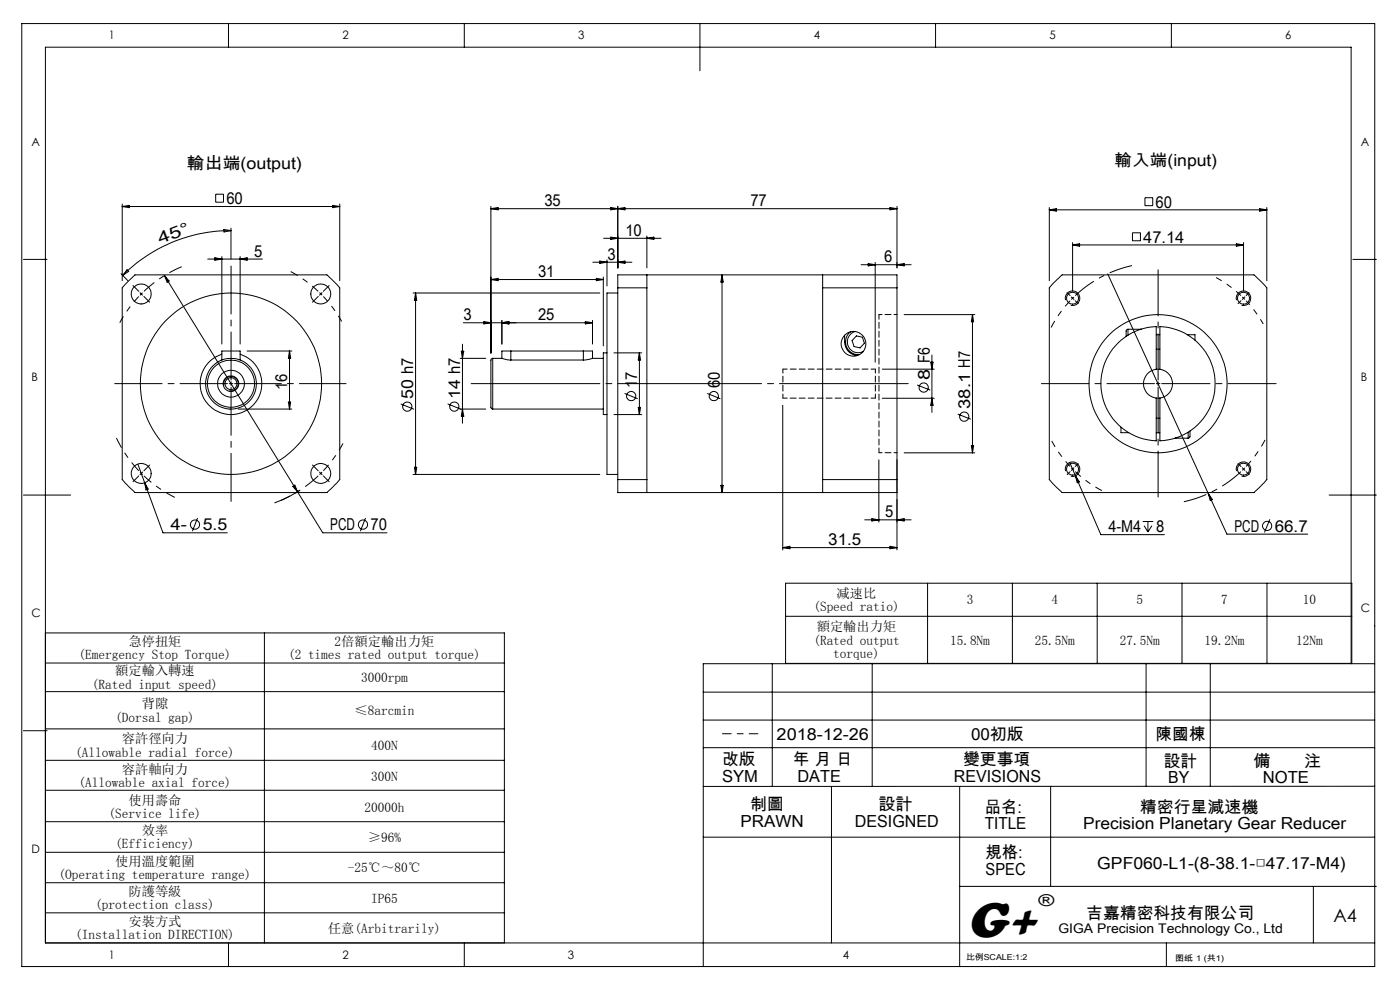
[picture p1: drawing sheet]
<svg xmlns="http://www.w3.org/2000/svg" width="297mm" height="210mm" viewBox="0 0 297 210" stroke-linecap="round" stroke-linejoin="round" font-family="sans-serif">
<g fill="none" stroke="#000" stroke-width=".21">
<path d="M4.6 5h287v200h-287zM48.5 5v5M98.5 5v5M148.5 5v10M198.5 5v5M248.5 5v5M5 55h5M25.7 58.1l1.4 1.4M25.9 43.3v16.2M25.9 43.8h46.2M25.9 43.8l1.5-.2v.5zM27 57.2l.3 .4-1.3 .8z"/>
<path d="M27.6 59.3l1-1h40.8l2 2 .7 .8v40.6l-1.7 1.8-1 1h-40.8l-2-2-.7-.8v-40.6zM34.9 58.4l28.2 45.9M34.9 58.4l1 1.2-.4 .3zM44.1 55h11.6M45.6 54.7l1.5 .3-1.5 .2zM45.8 41.2h1.6v1.7h-1.6zM47.1 54.4v18.6M47.5 48.7l1.5 .2-1.5 .3zM49 48.9a32.2 32.2 0 0 0-23 9.5M49 48.4v6.6M50.9 54.4v18.6M50.9 55l1.5-.3v.5z"/>
<path d="M70.6 43.6l1.5 .2-1.5 .3zM72.1 43.3v16.2M104.1 44.3h86.2M104.1 43.8v31.1M104.1 44.3l1.6-.3v.5zM104.1 59.3l1.6-.3v.5zM104.1 59.3h23.9M125.8 55.6h8.3M126.5 59l1.5 .3-1.5 .2zM127.2 55.4l1.6 .2-1.6 .3zM128 58.8v14.6M128.1 50.5h12.1"/>
<path d="M128.8 55.1v5.6M129.6 44l1.5 .3-1.5 .2zM129.6 50.3l1.5 .2-1.5 .3zM131.1 43.8v13M131.1 44.3l1.5-.3v.5zM131.1 55.6l1.5-.2v.5zM137.2 58.3v2.8M137.2 50.1v6.7M137.2 50.5l1.5-.2v.5zM153.2 58.3v46.2M153.2 58.3l.2 1.5h-.5zM174.5 58.3v2.8"/>
<path d="M182.7 56.2h10.6M184.2 55.9l1.5 .3-1.5 .2zM185.7 55.7v21.1M188.8 44l1.5 .3-1.5 .2zM190.3 56.2l1.5-.3v.5zM190.3 43.8v13M222.6 44v15.5M222.6 44.5h46.1M222.6 44.5l1.5-.2v.5zM223.6 60l1.7-1.7h40.7l1.1 1 1.6 1.8v40.6l-.6 .8-2.1 2h-40.7l-1-1-1.7-1.8v-40.6zM227.5 51.5v10.3M227.5 52h36.3"/>
<path d="M227.5 52l1.5-.3v.5zM235 58.1l21.3 46.6M240.2 49.4h1.7v1.7h-1.7zM242.9 41.9h1.6v1.7h-1.6zM262.3 51.7l1.5 .3-1.5 .2zM263.8 51.5v10.3M267.2 44.3l1.5 .2-1.5 .3zM268.7 44v15.5M287 55h5M29.7 62.1l.3 .3M30 62.4l-.3 .2M30 62.4l.2 .2"/>
<path d="M30.2 62.1l-.2 .3M47.1 76.4v-1.9h3.8v1.9M47.1 75.1a6.6 6.6 0 0 0-3.4 10.1 6.6 6.6 0 0 0 10.6 0 6.6 6.6 0 0 0-3.4-10.1M52.4 74.5h9.5M61.4 74.5v12.3M61.4 74.5l.3 1.5h-.5zM87.6 62.2h39.6M88.2 62.2v38.4M88.2 62.2l.2 1.5h-.5zM97.6 76h5.4M97.9 74.5h.5l-.3 1.5zM98.1 73v16.8"/>
<path d="M98.3 68.5h27.4M102.7 68.2l1.4 .3-1.4 .2zM104.5 76l-.4 .3v10.2l.4 .3M104.5 76v10.8M104.5 76h2M106.5 76l1.9 .4M106.5 68.5l1.5-.3v.5zM106.5 68v5M108.4 74.5h-1.9v1.5M108.4 74.5h15.4M108.4 76.4h15.4M108.4 74.5v1.9"/>
<path d="M123.8 74.5h1.9v1.5h2.3M123.8 74.5v1.9M124.2 68.2l1.5 .3-1.5 .2zM125.7 76l-1.9 .4M125.7 68v5M128.8 74.9h-.8v13h.8M130.2 74.9h5.9M131.1 61.1v-2.8h59.2v2.8M131.1 62.2h-2.3v38.4h2.3M131.1 61.1v40.6M131.1 61.1h6.1M135.6 74.9v13"/>
<path d="M135.6 74.9l.3 1.5h-.5zM137.2 61.1v40.6M174.5 61.1h15.8M174.5 61.1v40.6M179.2 71.1a3.8 3.8 0 0 0 1.5 4l1.2 .3M180.4 70.4a2.69 2.69 0 0 0-.8 3.1 2.69 2.69 0 0 0 2.8 1.7M181.4 70.3a2.31 2.31 0 0 0-1.5 3.1 2.31 2.31 0 0 0 3.2 1.2M181.7 71.3l1.3 .2 .4 1.3-.9 1-1.3-.3-.4-1.3zM187.2 78.3h11M190.3 61.1v55.6M191.8 66.7h15M197.4 76.8h.5l-.2 1.5z"/>
<path d="M197.7 75.3v12.2M206.3 66.7v29.4M206.3 66.7l.3 1.6h-.5zM226.1 63.7a1.54 1.54 0 0 1 1.3-2 1.54 1.54 0 0 1 1.7 1.7 1.54 1.54 0 0 1-1.9 1.4M227.3 63l.2 .2M227.5 63.2l-.2 .3M227.5 63.2l.3 .3M227.8 63l-.3 .2M239.3 69.8l-.4 .4v1.2M239.3 69.8v1.3M239.3 69.8h2.7M242 69.8h.1"/>
<path d="M245.3 78.3a3.1 3.1 0 0 0-2.7 3.1 3.1 3.1 0 0 0 2.7 3M245.3 78.3v-9a12.1 12.1 0 0 0-11.8 12.1 12.1 12.1 0 0 0 11.8 12.1v-9.1M245.3 78.3h.8M245.3 71h.8M245.3 74.1h.8M246.1 78.3a3.1 3.1 0 0 1 2.6 3.1 3.1 3.1 0 0 1-2.6 3M246.1 78.3v-9a12.1 12.1 0 0 1 11.7 12.1 12.1 12.1 0 0 1-11.7 12.1v-9.1M251.9 71h1.6v1.2M262.3 63.7a1.54 1.54 0 0 1 1.4-2 1.54 1.54 0 0 1 1.7 1.7 1.54 1.54 0 0 1-2 1.4M29.2 98.5l5.4 14.5h13.6M47.5 81.8a1.54 1.54 0 0 1 1.4-1.9 1.54 1.54 0 0 1 1.6 1.6 1.54 1.54 0 0 1-1.9 1.4M48.7 86.8h.3"/>
<path d="M50.5 86.8h11.4M61.2 85.3h.5l-.3 1.5zM85 85.7l2.8 1.1M87.9 99.1h.5l-.2 1.5zM95 85.7l2.8 1.1M97.6 86.8h5.4M98.1 86.8l.3 1.5h-.5zM104.5 86.8h23.5M130.2 87.9h5.9M132.5 83.5l2.8 1.1M135.4 86.4h.5l-.3 1.5zM150 83.5l2.8 1.1"/>
<path d="M166.1 86v30.7M186.4 97.5v13.3M187.2 84.5h11M191.8 96.1h15M194.6 81.7l2.7 1.1M197.7 84.5l.2 1.5h-.5zM203.2 87.8l2.8 1.1M206.1 94.5h.5l-.3 1.6zM226.1 99.9a1.53 1.53 0 0 1 1.3-1.9 1.53 1.53 0 0 1 1.7 1.6 1.53 1.53 0 0 1-1.9 1.4M226.9 98.1l1.2 2.8M237.8 90.6v1.2h1.7M245.3 84.4h.8"/>
<path d="M245.3 88.7h.8M245.3 91.8h.8M249.3 92.9h2.8M252.1 91.7v1.2M252.4 91.4v1.3l-.3 .2M262.3 99.9a1.53 1.53 0 0 1 1.4-1.9 1.53 1.53 0 0 1 1.6 1.7 1.53 1.53 0 0 1-1.9 1.3M5 105h10M30.7 102.4l.7 1.3-.4 .2zM41.9 109.9l-1.1 2.8M62.1 103.2l.4-.3 .6 1.4zM63.1 104.3l5.4 8.7h13.6M63.5 104.1l-3.9 2"/>
<path d="M77.5 109.9l-1.1 2.8M87.6 100.6h39.6M131.1 101.7v2.8h59.2v-2.8h-15.8M131.1 101.7h6.1M137.2 101.7v2.8M152.9 103h.5l-.2 1.5zM166.1 116.2h24.2M166.1 116.2l1.5-.3v.5zM174.5 101.7v2.8M183.4 110.3h9.9M185 110l1.4 .3-1.4 .2zM188.8 115.9l1.5 .3-1.5 .2z"/>
<path d="M190.3 110.3l1.5-.3v.5zM228.1 100.9l5.4 12.5h13.5M228.1 100.9l.9 1.3-.5 .2zM242.4 110.6h2.3M242.7 111.5l.8 1.3M243.5 110.6v2.2M244.4 111.5l-.9 1.3M256.3 104.7l4 8.6h17.1M256.3 104.7l.9 1.3-.4 .2zM269.4 110.2l-1.1 2.8M282 105h10M9.6 134.3h97.4v65.7"/>
<path d="M56.1 134.3v65.7M166.7 123.7h120.1v17h-120.1zM166.7 130.7h120.1M196.8 123.7v17M214.8 123.7v17M232.8 123.7v17M250.8 123.7v17M268.8 123.7v17M5 155h5M9.6 140.6h97.4M9.6 146.7h97.4M9.6 154.6h97.4"/>
<path d="M149.2 152.7h142.4M149.2 146.8h142.4M149.2 158.6h142.4M163.8 140.8v26M185 140.8v26M243.1 140.8v26M256.8 140.8v26M286.6 140.8v-130.8h-277v190h282M291.6 140.8h-142.4v64.2M9.6 161.3h97.4M9.6 167.6h97.4M9.6 174.3h97.4"/>
<path d="M149.2 177.6h142.4M176.4 166.8v33.2M203.6 166.8v38.2M222.9 166.8v21.2M291.6 166.8h-142.4M9.6 180.8h97.4M9.6 187.2h97.4M9.6 193.6h97.4M203.6 188h88.4M278.6 188v12M48.5 200v5M98.5 200v5"/>
<path d="M247.4 200v5"/>
<circle cx="30" cy="62.4" r="2.12"/>
<circle cx="68.1" cy="62.4" r="2.12"/>
<circle cx="181.1" cy="72.9" r="2.62"/>
<circle cx="227.5" cy="63.2" r="1.27"/>
<circle cx="263.8" cy="63.2" r="1.27"/>
<circle cx="49" cy="81.4" r="5"/>
<circle cx="49" cy="81.4" r="19.2"/>
<circle cx="49" cy="81.4" r="1.27"/>
<circle cx="49" cy="81.4" r="5.4"/>
<circle cx="49" cy="81.4" r="1.66"/>
<circle cx="49" cy="81.4" r="2.85"/>
<circle cx="86.4" cy="86.2" r=".99"/>
<circle cx="96.4" cy="86.2" r=".98"/>
<circle cx="133.9" cy="84" r=".98"/>
<circle cx="151.4" cy="84" r=".98"/>
<circle cx="196" cy="82.2" r=".98"/>
<circle cx="204.6" cy="88.4" r=".98"/>
<circle cx="227.5" cy="99.5" r="1.27"/>
<circle cx="245.7" cy="81.4" r="14.7"/>
<circle cx="263.8" cy="99.5" r="1.27"/>
<circle cx="30" cy="100.4" r="2.12"/>
<circle cx="41.4" cy="111.3" r=".98"/>
<circle cx="68.1" cy="100.4" r="2.12"/>
<circle cx="77" cy="111.3" r=".98"/>
<circle cx="268.8" cy="111.6" r=".98"/>
</g>
<path d="M29.4 62.9a26.9 26.9 0 0 0-4 5.5M227 63.8a25.6 25.6 0 0 0-4 5.7M264.4 99a25.6 25.6 0 0 0 4-5.7M228.1 100a25.6 25.6 0 0 0 5.7 4.1" fill="none" stroke="#000" stroke-width=".21" stroke-dasharray="30.5 1.3 1.3 1.3" stroke-dashoffset="28.9" stroke-linecap="butt"/>
<path d="M228.1 62.7a25.6 25.6 0 0 1 12-6.4M263.3 100a25.6 25.6 0 0 1-12.2 6.4" fill="none" stroke="#000" stroke-width=".21" stroke-dasharray="30.5 1.3 1.3 1.3" stroke-dashoffset="25.5" stroke-linecap="butt"/>
<path d="M68.1 62.3l-.3-.2M68.1 62.3l.2 .3M263.8 63.2l-.3-.2M263.8 63.2l.3 .3M227.6 99.5l.2 .3M227.6 99.5l-.3-.3M263.8 99.5l.3-.3M263.8 99.5l-.3 .3M30 100.4l.3 .3M30 100.4l-.3-.3M68.1 100.4l.2-.3M68.1 100.4l-.3 .3" fill="none" stroke="#000" stroke-width=".21" stroke-dasharray="30.5 1.3 1.3 1.3" stroke-linecap="butt"/>
<path d="M68.6 62.9a26.9 26.9 0 0 1 3.9 5.3M263.3 62.7a25.6 25.6 0 0 0-5.3-3.8" fill="none" stroke="#000" stroke-width=".21" stroke-dasharray="30.5 1.3 1.3 1.3" stroke-dashoffset="29.1" stroke-linecap="butt"/>
<path d="M264.4 63.8a25.6 25.6 0 0 1 3.6 4.9" fill="none" stroke="#000" stroke-width=".21" stroke-dasharray="30.5 1.3 1.3 1.3" stroke-dashoffset="29.3" stroke-linecap="butt"/>
<path d="M227 99a25.6 25.6 0 0 1-3.9-5.5" fill="none" stroke="#000" stroke-width=".21" stroke-dasharray="30.5 1.3 1.3 1.3" stroke-dashoffset="29" stroke-linecap="butt"/>
<path d="M30.5 61.8a26.9 26.9 0 0 1 8-5.2" fill="none" stroke="#000" stroke-width=".21" stroke-dasharray="30.5 1.3 1.3 1.3" stroke-dashoffset="27.6" stroke-linecap="butt"/>
<path d="M67.5 61.8a26.9 26.9 0 0 0-5.8-4.2M68.6 99.9a26.9 26.9 0 0 0 4.2-5.8" fill="none" stroke="#000" stroke-width=".21" stroke-dasharray="30.5 1.3 1.3 1.3" stroke-dashoffset="28.8" stroke-linecap="butt"/>
<path d="M67.5 100.9a26.9 26.9 0 0 1-9.3 5.8" fill="none" stroke="#000" stroke-width=".21" stroke-dasharray="30.5 1.3 1.3 1.3" stroke-dashoffset="26.9" stroke-linecap="butt"/>
<path d="M30.5 100.9a26.9 26.9 0 0 0 6.6 4.6" fill="none" stroke="#000" stroke-width=".21" stroke-dasharray="30.5 1.3 1.3 1.3" stroke-dashoffset="28.4" stroke-linecap="butt"/>
<path d="M29.4 99.9a26.9 26.9 0 0 1-4.7-7" fill="none" stroke="#000" stroke-width=".21" stroke-dasharray="30.5 1.3 1.3 1.3" stroke-dashoffset="28.2" stroke-linecap="butt"/>
<path d="M99.9 81.4h92.8" fill="none" stroke="#000" stroke-width=".21" stroke-dasharray="30.5 1.3 1.3 1.3" stroke-dashoffset="3.2"/>
<path d="M153.3 155.6h7.5" fill="none" stroke="#000" stroke-width=".21" stroke-dasharray="30.5 1.3 1.3 1.3" stroke-dashoffset="28.6"/>
<path d="M190.3 66.7h-3.8M186.5 96h3.8" fill="none" stroke="#000" stroke-width=".21" stroke-dasharray="1.3 .6" stroke-dashoffset=".6"/>
<path d="M186.5 96v-29.3" fill="none" stroke="#000" stroke-width=".21" stroke-dasharray="1.3 .6" stroke-dashoffset=".3"/>
<path d="M185.7 78.3h-19.6M166.1 84.5h19.6M166.1 84.5v-6.2M185.7 84.5v-6.2" fill="none" stroke="#000" stroke-width=".21" stroke-dasharray="1.3 .6" stroke-dashoffset=".4"/>
<g fill="none" stroke="#000" stroke-width=".21" stroke-dasharray="30.5 1.3 1.3 1.3">
<path d="M29.4 61.8l-1.2-1.2M30.5 62.9l1.2 1.2M67.5 62.9l-1.2 1.2M68.1 62.3l.2-.2M68.1 62.3l-.3 .3M68.6 61.8l1.2-1.2M227 62.7l-.6-.6M228.1 63.8l.6 .6M263.3 63.8l-.7 .6M263.8 63.2l.3-.2M263.8 63.2l-.3 .3M264.4 62.7l.6-.6"/>
<path d="M30.5 99.9l1.2-1.3M49 81.4v-.4M49 81.4h-.4M49 81.4v.4M49 81.4h.4M67.5 99.9l-1.2-1.3M227.6 99.5l-.3 .3M227.6 99.5l.2-.3M228.1 99l.6-.7M245.7 81.4v-.4M245.7 81.4h-.4M245.7 81.4v.4"/>
<path d="M245.7 81.4h.4M263.3 99l-.7-.7M263.8 99.5l.3 .3M263.8 99.5l-.3-.3M29.4 101l-1.2 1.2M30 100.4l-.3 .3M30 100.4l.3-.3M68.1 100.4l.2 .3M68.1 100.4l-.3-.3M68.6 101l1.2 1.2M227 100l-.6 .7M264.4 100l.6 .7"/>
</g>
<path d="M245.7 80.6v-23.4M245.7 82.1v23.3" fill="none" stroke="#000" stroke-width=".21" stroke-dasharray="30.5 1.3 1.3 1.3" stroke-dashoffset="20.7"/>
<path d="M48.2 81.4h-23.9M244.9 81.4h-24" fill="none" stroke="#000" stroke-width=".21" stroke-dasharray="30.5 1.3 1.3 1.3" stroke-dashoffset="20.4"/>
<path d="M49 80.6v-24.2M49 82.1v24.3M246.5 81.4h24.2" fill="none" stroke="#000" stroke-width=".21" stroke-dasharray="30.5 1.3 1.3 1.3" stroke-dashoffset="20.3"/>
<path d="M49.8 81.4h23.6" fill="none" stroke="#000" stroke-width=".21" stroke-dasharray="30.5 1.3 1.3 1.3" stroke-dashoffset="20.6"/>
<text font-size="11" x="205.1" y="198.7">G+</text>
<text font-size="3.9" x="282.9" y="195.5">A4</text>
<g font-size="3.5">
<text x="39.7" y="35.9">輸出端(output)</text>
<text x="236.5" y="35.2">輸入端(input)</text>
<text x="48" y="43.3">60</text>
<text x="115.5" y="43.8">35</text>
<text x="159.2" y="43.8">77</text>
<text x="245.2" y="44">60</text>
<text x="34" y="51.8" transform="rotate(-21 34 51.8)">4 5 °</text>
<text x="132.7" y="50">10</text>
<text x="242.5" y="51.5">47.14</text>
<text x="53.9" y="54.4">5</text>
<text x="114.1" y="58.8">31</text>
<text x="128.9" y="55.1">3</text>
<text x="187.5" y="55.6">6</text>
<text x="98.3" y="68">3</text>
<text x="114.1" y="68">25</text>
<text x="197.2" y="77.1" transform="rotate(-90 197.2 77.1)">F6</text>
<text x="60.9" y="82.8" transform="rotate(-90 60.9 82.8)">16</text>
<text x="135.2" y="82.4" transform="rotate(-90 135.2 82.4)">17</text>
<text x="152.7" y="82.4" transform="rotate(-90 152.7 82.4)">60</text>
<text x="197.2" y="80.6" transform="rotate(-90 197.2 80.6)">8</text>
<text x="87.7" y="84.6" transform="rotate(-90 87.7 84.6)">50 h7</text>
<text x="97.6" y="84.6" transform="rotate(-90 97.6 84.6)">14 h7</text>
<text x="205.8" y="86.7" transform="rotate(-90 205.8 86.7)">38.1 H7</text>
<text x="36.2" y="112.5">4-</text>
<text x="43" y="112.5">5.5</text>
<text x="70.1" y="112.5">PCD</text>
<text x="78.6" y="112.5">70</text>
<text x="187.8" y="109.8">5</text>
<text x="235.1" y="112.9">4-M4</text>
<text x="245.3" y="112.9">8</text>
<text x="261.9" y="112.8">PCD</text>
<text x="270.4" y="112.8">66.7</text>
<text x="175.7" y="115.6">31.5</text>
<text x="164.8" y="157">2018-12-26</text>
<text x="206" y="157">00初版</text>
<text x="245.2" y="157">陳國棟</text>
<text x="153.2" y="162.3">改版</text>
<text x="153.2" y="165.8">SYM</text>
<text x="168.2" y="162.3">年 月 日</text>
<text x="169.2" y="165.8">DATE</text>
<text x="202.4" y="165.8">REVISIONS</text>
<text x="204.3" y="162.3">變更事項</text>
<text x="246.9" y="162.6">設計</text>
<text x="247.9" y="166.1">BY</text>
<text x="265.9" y="162.6">備</text>
<text x="267.9" y="166.1">NOTE</text>
<text x="276.6" y="162.6">注</text>
<text x="159.1" y="171.9">制圖</text>
<text x="186.4" y="171.9">設計</text>
<text x="208.9" y="172.4">品名:</text>
<text x="241.8" y="172.4">精密行星減速機</text>
<text x="157.1" y="175.4">PRAWN</text>
<text x="181.3" y="175.4">DESIGNED</text>
<text x="208.9" y="175.9">TITLE</text>
<text x="229.8" y="175.9">Precision Planetary Gear Reducer</text>
<text x="209.1" y="182.1">規格:</text>
<text x="209.1" y="185.6">SPEC</text>
<text x="232.8" y="184.3">GPF060-L1-(8-38.1-□47.17-M4)</text>
<text x="220.3" y="192.2">®</text>
<text x="230.5" y="194.8">吉嘉精密科技有限公司</text>
</g>
<g font-size="2.8">
<text x="172.6" y="129.6">(Speed ratio)</text>
<text x="177.5" y="126.8">减速比</text>
<text x="205.1" y="128.2">3</text>
<text x="223.1" y="128.2">4</text>
<text x="241.1" y="128.2">5</text>
<text x="259.1" y="128.2">7</text>
<text x="276.4" y="128.2">10</text>
<text x="27.2" y="137">急停扭矩</text>
<text x="71" y="137">2倍額定輸出力矩</text>
<text x="172.6" y="136.7">(Rated output</text>
<text x="173.3" y="133.9">額定輸出力矩</text>
<text x="201.5" y="136.7">15.8Nm</text>
<text x="219.5" y="136.7">25.5Nm</text>
<text x="237.5" y="136.7">27.5Nm</text>
<text x="255.5" y="136.7">19.2Nm</text>
<text x="275" y="136.7">12Nm</text>
<text x="16.7" y="139.8">(Emergency Stop Torque)</text>
<text x="24.4" y="143.3">額定輸入轉速</text>
<text x="61.1" y="139.8">(2 times rated output torque)</text>
<text x="176.8" y="139.5">torque)</text>
<text x="19.5" y="146.1">(Rated input speed)</text>
<text x="76.6" y="144.7">3000rpm</text>
<text x="24.4" y="153.1">(Dorsal gap)</text>
<text x="30.1" y="150.2">背隙</text>
<text x="75.2" y="151.7">≤8arcmin</text>
<text x="15.9" y="160.5">(Allowable radial force)</text>
<text x="25.8" y="157.7">容許徑向力</text>
<text x="78.7" y="159.1">400N</text>
<text x="16.7" y="167">(Allowable axial force)</text>
<text x="25.8" y="164.2">容許軸向力</text>
<text x="78.7" y="165.6">300N</text>
<text x="23" y="173.6">(Service life)</text>
<text x="27.2" y="170.7">使用壽命</text>
<text x="77.3" y="172.1">20000h</text>
<text x="24.4" y="180">(Efficiency)</text>
<text x="30.1" y="177.1">效率</text>
<text x="78" y="178.5">≥96%</text>
<text x="24.4" y="183.6">使用溫度範圍</text>
<text x="73.8" y="185">-25℃～80℃</text>
<text x="12.4" y="186.4">(Operating temperature range)</text>
<text x="27.2" y="190">防護等級</text>
<text x="78.7" y="191.4">IP65</text>
<text x="20.2" y="192.9">(protection class)</text>
<text x="27.2" y="196.4">安裝方式</text>
<text x="69.6" y="197.8">任意(Arbitrarily)</text>
<text x="224.5" y="197.8">GIGA Precision Technology Co., Ltd</text>
<text x="16" y="199.2">(Installation DIRECTION)</text>
</g>
<g font-size="2.5">
<text x="23.1" y="8.4">1</text>
<text x="72.7" y="8.4">2</text>
<text x="122.7" y="8.4">3</text>
<text x="172.7" y="8.4">4</text>
<text x="222.7" y="8.4">5</text>
<text x="272.7" y="8.4">6</text>
<text x="6.7" y="30.9">A</text>
<text x="288.7" y="30.9">A</text>
<text x="6.7" y="80.9">B</text>
<text x="288.7" y="80.9">B</text>
<text x="6.7" y="130.9">C</text>
<text x="288.7" y="129.9">C</text>
<text x="6.7" y="180.9">D</text>
<text x="23.1" y="203.4">1</text>
<text x="72.7" y="203.4">2</text>
<text x="120.5" y="203.4">3</text>
<text x="178.8" y="203.4">4</text>
</g>
<g font-size="1.7">
<text x="204.9" y="203.7">比例SCALE:1:2</text>
<text x="249.3" y="203.8">图纸 1 (共1)</text>
</g>
</svg>
